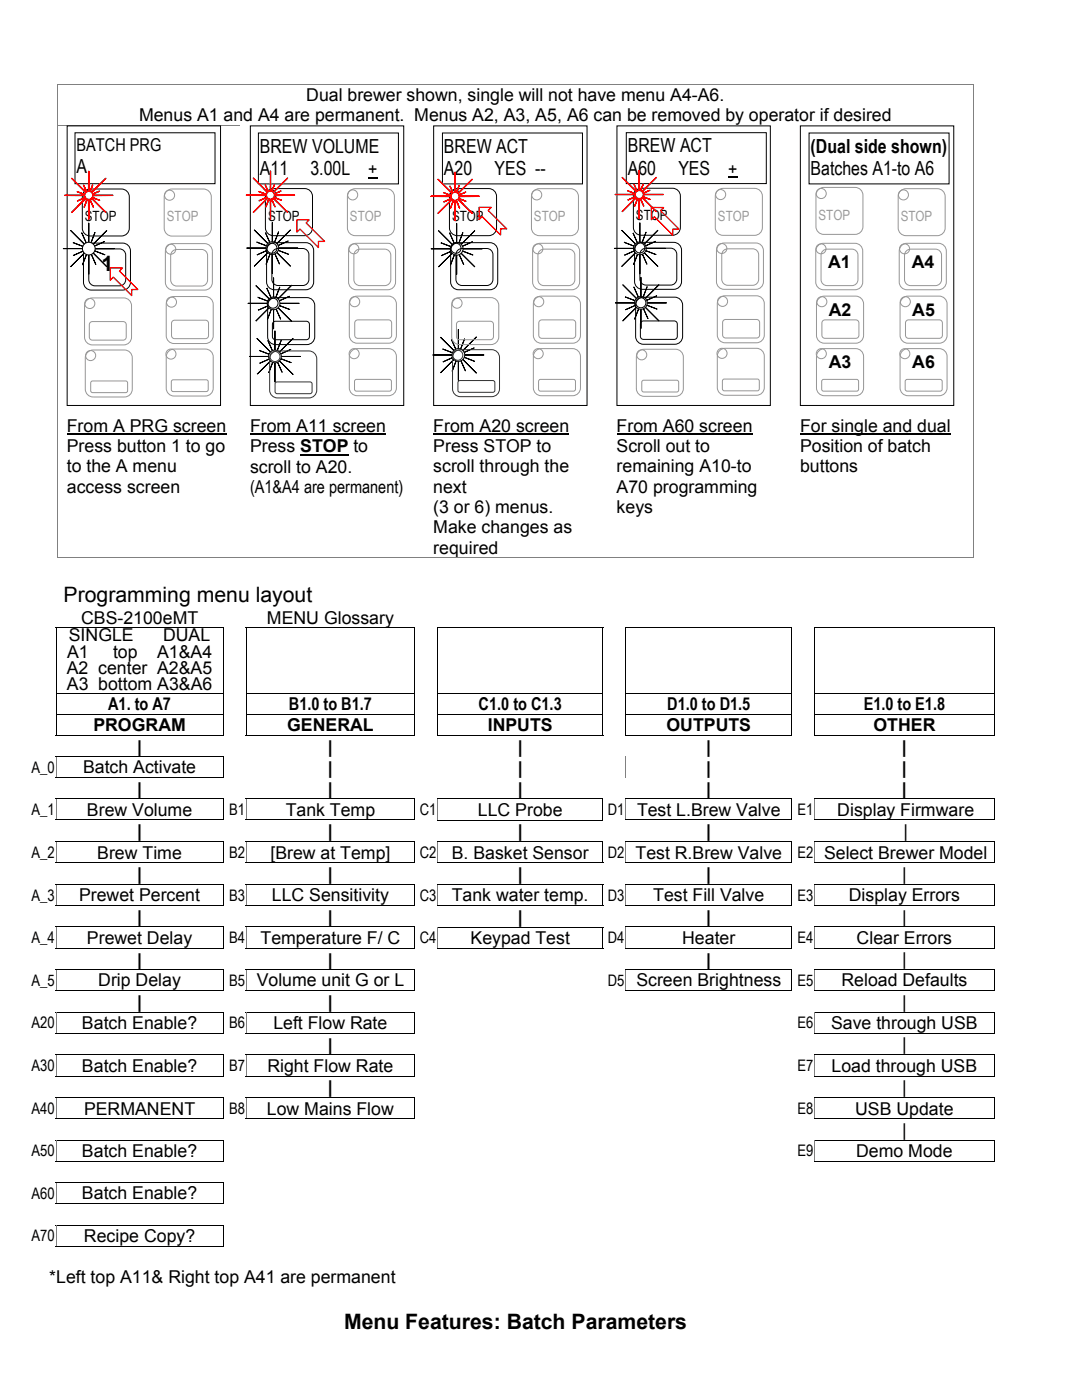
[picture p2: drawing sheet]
<svg xmlns="http://www.w3.org/2000/svg" width="216mm" height="279mm" viewBox="0 0 216 279" stroke-linecap="round" stroke-linejoin="round" font-family="sans-serif">
<path d="M51.3 67.5l3.6 3.6h-5.1h5.1l-3.6 3.6 3.6-3.6v5.1v-5.1l3.6 3.6-3.6-3.6h5h-5l3.6-3.6-3.6 3.6v-5v5zM53.5 68l1.4 3.1-3.2-1.2 3.2 1.2-3.2 1.4 3.2-1.4-1.3 3.3 1.3-3.3 1.4 3.2-1.4-3.2 3.2 1.3-3.2-1.3 3.1-1.4-3.1 1.4 1.2-3.2-1.2 3.2z" fill="none" stroke="#000" stroke-width=".2"/>
<circle cx="54.9" cy="71.1" r="1.27" fill="#fff"/>
<g fill="none" stroke="#000" stroke-width=".2">
<path d="M51 56.9l3.6 3.6h-5.1h5.1l-3.6 3.6 3.6-3.6v5.1v-5.1l3.6 3.6-3.6-3.6h5.1h-5.1l3.6-3.6-3.6 3.6v-5v5zM53.2 57.4l1.4 3.1-3.2-1.2 3.2 1.2-3.1 1.4 3.1-1.4-1.2 3.3 1.2-3.3 1.4 3.2-1.4-3.2 3.2 1.3-3.2-1.3 3.1-1.4-3.1 1.4 1.2-3.2-1.2 3.2z"/>
<circle cx="54.9" cy="71.1" r="1.27"/>
</g>
<circle cx="54.6" cy="60.5" r="1.27" fill="#fff"/>
<g fill="none" stroke="#000" stroke-width=".2">
<path d="M50.8 45.9l3.5 3.6h-5h5l-3.5 3.6 3.5-3.6v5.1v-5.1l3.6 3.6-3.6-3.6h5.1h-5.1l3.6-3.6-3.6 3.6v-5.1v5.1zM52.9 46.4l1.4 3.1-3.2-1.2 3.2 1.2-3.1 1.4 3.1-1.4-1.2 3.2 1.2-3.2 1.5 3.2-1.5-3.2 3.3 1.2-3.3-1.2 3.2-1.4-3.2 1.4 1.3-3.2-1.3 3.2z"/>
<circle cx="54.6" cy="60.5" r="1.27"/>
</g>
<circle cx="54.3" cy="49.5" r="1.27" fill="#fff"/>
<g fill="none" stroke="#000" stroke-width=".2">
<path d="M87.5 46.1l3.6 3.6h-5.1h5.1l-3.6 3.5 3.6-3.5v5v-5l3.6 3.5-3.6-3.5h5.1h-5.1l3.6-3.6-3.6 3.6v-5.1v5.1zM89.7 46.5l1.4 3.2-3.2-1.3 3.2 1.3-3.1 1.4 3.1-1.4-1.2 3.2 1.2-3.2 1.4 3.1-1.4-3.1 3.2 1.2-3.2-1.2 3.2-1.4-3.2 1.4 1.3-3.3-1.3 3.3z"/>
<circle cx="54.3" cy="49.5" r="1.27"/>
</g>
<circle cx="91.1" cy="49.7" r="1.27" fill="#fff"/>
<g fill="none" stroke="#000" stroke-width=".2">
<path d="M87.9 67.3l3.6 3.5h-5.1h5.1l-3.6 3.6 3.6-3.6v5.1v-5.1l3.5 3.6-3.5-3.6h5h-5l3.5-3.5-3.5 3.5v-5v5zM90.1 67.7l1.4 3.1-3.3-1.2 3.3 1.2-3.2 1.5 3.2-1.5-1.3 3.3 1.3-3.3 1.4 3.2-1.4-3.2 3.2 1.3-3.2-1.3 3.1-1.4-3.1 1.4 1.2-3.2-1.2 3.2z"/>
<circle cx="91.1" cy="49.7" r="1.27"/>
</g>
<circle cx="91.5" cy="70.8" r="1.27" fill="#fff"/>
<g fill="none" stroke="#000" stroke-width=".2">
<path d="M124.3 56.9l3.6 3.6h-5.1h5.1l-3.6 3.5 3.6-3.5v5v-5l3.6 3.5-3.6-3.5h5.1h-5.1l3.6-3.6-3.6 3.6v-5.1v5.1zM126.5 57.3l1.4 3.2-3.2-1.3 3.2 1.3-3.2 1.3 3.2-1.3-1.3 3.2 1.3-3.2 1.4 3.1-1.4-3.1 3.2 1.2-3.2-1.2 3.1-1.4-3.1 1.4 1.2-3.3-1.2 3.3z"/>
<circle cx="91.5" cy="70.8" r="1.27"/>
</g>
<circle cx="127.9" cy="60.5" r="1.27" fill="#fff"/>
<g fill="none" stroke="#000" stroke-width=".2">
<path d="M124.1 46l3.6 3.6h-5.1h5.1l-3.6 3.5 3.6-3.5v5.1v-5.1l3.6 3.5-3.6-3.5h5.1h-5.1l3.6-3.6-3.6 3.6v-5.1v5.1zM126.3 46.4l1.4 3.2-3.2-1.3 3.2 1.3-3.2 1.4 3.2-1.4-1.3 3.2 1.3-3.2 1.4 3.1-1.4-3.1 3.2 1.2-3.2-1.2 3.1-1.4-3.1 1.4 1.2-3.2-1.2 3.2z"/>
<circle cx="127.9" cy="60.5" r="1.27"/>
</g>
<circle cx="127.7" cy="49.6" r="1.27" fill="#fff"/>
<circle cx="127.7" cy="49.6" r="1.27" fill="none" stroke="#000" stroke-width=".2"/>
<path d="M11.4 16.8h.1z" fill="#808080"/>
<path d="M11.4 16.8h183" fill="none" stroke="#808080" stroke-width=".2"/>
<path d="M194.3 16.8h.1z" fill="#808080"/>
<path d="M11.4 16.8v8.2M194.3 16.8v8.2M11.4 25h36.5" fill="none" stroke="#808080" stroke-width=".2"/>
<path d="M194.3 25l.1 .1z" fill="#808080"/>
<path d="M11.4 25.1v86.3M194.3 25.1v57.8M11.4 111.4h109.7" fill="none" stroke="#808080" stroke-width=".2"/>
<path d="M13.3 86.7h31.9M49.9 86.7h27.1M86.5 86.7h27.1M123 86.7h27.2M159.6 86.7h30.1" fill="none" stroke="#000" stroke-width=".25"/>
<path d="M59.9 90.9h9.6" fill="none" stroke="#000" stroke-width=".38"/>
<path d="M120.9 111.3l.1 .1z" fill="#808080"/>
<path d="M194.3 82.9v28.5M121 111.4h73.3" fill="none" stroke="#808080" stroke-width=".2"/>
<path d="M194.3 111.3l.1 .1z" fill="#808080"/>
<g fill="none" stroke="#000" stroke-width=".2">
<path d="M11 125.3h33.6M11.1 138.5h33.5M11.2 125.4v13M11.2 138.5v4M44.6 125.4v13M44.6 138.5v4M49 125.3h33.8M49.1 138.5h33.7M49.1 125.4v13M49.1 138.5v4M82.8 125.4v13M82.8 138.5v4"/>
<path d="M87.2 125.3h33.1M87.3 138.5h33M87.3 125.4v13M87.3 138.5v4M120.3 125.4v13M120.3 138.5v4M124.8 125.4v13l33.2 .1M124.8 138.5v4M124.9 125.3h33M158 125.4v13M158 138.5v4M162.4 125.3h36"/>
<path d="M162.5 138.5h35.9M162.6 125.4v13M162.6 138.5v4M198.4 125.4v13M198.4 138.5v4M11 146.8h33.6M11 151h33.6M11.1 142.6h33.5M11.2 142.6v4.1M44.6 142.6v4.1M49 146.8h33.8M49.1 142.6h33.7"/>
<path d="M49.1 142.6v4.1M82.8 142.6v4.1M87.2 146.8h33.1M87.3 142.6h33M87.3 142.6v4.1M120.3 142.6v4.1M124.8 142.6v4.1M124.9 142.6h33.1M124.9 146.8h33M158 142.6v4.1M162.4 146.8h36M162.5 142.6h35.9"/>
<path d="M162.6 142.6v4.1M198.4 142.6v4.1"/>
</g>
<g fill="#000">
<path d="M44.5 125.3l.1 .1zM82.7 125.3l.1 .1zM120.2 125.3l.1 .1zM124.7 125.3l.2 .1zM124.8 138.4l.1 .1zM157.9 125.3l.2 .1zM158 125.3l.1 .1zM158 138.4l.1 .1zM198.4 125.3v.1zM44.5 146.7l.1 .1zM44.5 150.9l.1 .1zM82.7 146.7l.1 .1z"/>
<path d="M120.2 146.7l.1 .1zM124.7 146.7l.2 .1zM124.8 142.5l.1 .1zM157.9 146.7l.2 .1zM158 142.5l.1 .1zM158 146.7l.1 .1zM198.4 146.7v.1z"/>
</g>
<path d="M124.8 150.9l.1 .1z" fill="#808080"/>
<path d="M11.2 151v4.2M124.8 151v4.2" fill="none" stroke="#808080" stroke-width=".2"/>
<path d="M11 155.2h33.6M44.6 151v4.2" fill="none" stroke="#000" stroke-width=".2"/>
<path d="M11 159.4h.1zM44.5 155.2h.1z" fill="#000"/>
<path d="M11.1 159.4l.1 .1z" fill="#808080"/>
<path d="M11.1 159.4h33.4" fill="none" stroke="#000" stroke-width=".2"/>
<path d="M44.5 159.4l.1 .1zM44.5 159.4h.1zM49 159.4h.1z" fill="#000"/>
<path d="M49.1 159.4l.1 .1z" fill="#808080"/>
<path d="M49.1 159.4h33.6M87.2 159.4h33" fill="none" stroke="#000" stroke-width=".2"/>
<path d="M82.7 159.4l.1 .1zM82.7 159.4h.1zM120.2 159.4h.2v.1h-.2zM124.7 159.4h.1z" fill="#000"/>
<path d="M124.8 159.4l.1 .1z" fill="#808080"/>
<path d="M124.8 159.4h.1zM157.9 159.4h.1zM158 159.4l.1 .1zM158 159.4h.1zM162.4 159.4h.1z" fill="#000"/>
<path d="M124.9 159.4h33" fill="none" stroke="#000" stroke-width=".2"/>
<path d="M162.5 159.4l.1 .1z" fill="#808080"/>
<path d="M44.6 159.5v4.1M82.8 159.5v4.1M120.3 159.5v4.1M158 159.5v4.1M162.5 159.4h35.9M198.4 159.5v4.1M11 163.6h33.6M49 163.6h33.8M87.3 163.7h33M124.9 163.6h33M162.4 163.6h36" fill="none" stroke="#000" stroke-width=".2"/>
<path d="M198.4 159.4v.1zM11 167.9l.1 .1zM44.5 163.6l.1 .1zM82.7 163.6l.1 .1zM120.2 163.6h.2v.2h-.2zM124.7 163.6l.2 .1zM157.9 163.6l.2 .1zM158 163.6l.1 .1zM198.4 163.6v.1z" fill="#000"/>
<path d="M11.2 159.5v4.1M49.1 159.5v4.1M87.3 159.5v4.1M124.8 159.5v4.1M162.6 159.5v4.1" fill="none" stroke="#808080" stroke-width=".2"/>
<path d="M11.1 168l.1 .1z" fill="#808080"/>
<path d="M11.1 167.9h33.4" fill="none" stroke="#000" stroke-width=".2"/>
<path d="M44.5 167.9l.1 .2zM44.5 167.9l.1 .1zM49 167.9l.1 .1z" fill="#000"/>
<path d="M49.1 168l.1 .1z" fill="#808080"/>
<path d="M49.1 167.9h33.6M87.2 168h33" fill="none" stroke="#000" stroke-width=".2"/>
<path d="M82.7 167.9l.1 .2zM82.7 167.9l.1 .1zM120.2 167.9h.2v.2h-.2zM124.7 167.9l.1 .1z" fill="#000"/>
<path d="M124.8 168l.1 .1z" fill="#808080"/>
<path d="M124.8 167.9l.1 .1zM157.9 167.9l.1 .1zM158 167.9l.1 .2zM158 167.9l.1 .1zM162.4 167.9l.1 .1z" fill="#000"/>
<path d="M124.9 167.9h33" fill="none" stroke="#000" stroke-width=".2"/>
<path d="M162.5 168l.1 .1z" fill="#808080"/>
<path d="M11 172.2h33.6M44.6 168.1v4M49 172.2h33.8M82.8 168.1v4M87.2 172.2h33.1M120.3 168.1v4M124.9 172.2h33M158 168.1v4M162.4 172.2h36M162.5 167.9h35.9M198.4 168.1v4" fill="none" stroke="#000" stroke-width=".2"/>
<path d="M11 176.4l.1 .1zM44.5 172.1l.1 .1zM82.7 172.1l.1 .1zM120.2 172.1h.2v.2h-.2zM124.7 172.1l.2 .1zM157.9 172.1l.2 .1zM158 172.1l.1 .1zM198.4 167.9v.2zM198.4 167.9v.1zM198.4 172.1v.1z" fill="#000"/>
<path d="M11.2 168.1v4M49.1 168.1v4M87.3 168.1v4M124.8 168.1v4M162.6 168.1v4" fill="none" stroke="#808080" stroke-width=".2"/>
<path d="M11.1 176.5l.1 .1z" fill="#808080"/>
<path d="M11.1 176.5h33.4" fill="none" stroke="#000" stroke-width=".2"/>
<path d="M44.5 176.4l.1 .2zM44.5 176.4l.1 .1zM49 176.4l.1 .1z" fill="#000"/>
<path d="M49.1 176.5l.1 .1z" fill="#808080"/>
<path d="M49.1 176.5h33.6M87.2 176.5h33.1" fill="none" stroke="#000" stroke-width=".2"/>
<path d="M82.7 176.4l.1 .2zM82.7 176.4l.1 .1zM120.2 176.4h.2v.2h-.2zM124.7 176.4l.1 .1z" fill="#000"/>
<path d="M124.8 176.5l.1 .1z" fill="#808080"/>
<path d="M124.8 176.4l.1 .1zM157.9 176.4l.1 .1zM158 176.4l.1 .2zM158 176.4l.1 .1zM162.4 176.4l.1 .1z" fill="#000"/>
<path d="M124.9 176.5h33" fill="none" stroke="#000" stroke-width=".2"/>
<path d="M162.5 176.5l.1 .1z" fill="#808080"/>
<path d="M44.6 176.6v4.1M82.8 176.6v4.1M120.3 176.6v4.1M158 176.6v4.1M162.5 176.5h35.9M198.4 176.6v4.1M11 180.7h33.6M49 180.7h33.8M87.2 180.7h33.1M124.9 180.7h33M162.4 180.7h36" fill="none" stroke="#000" stroke-width=".2"/>
<path d="M198.4 176.4v.2zM198.4 176.4v.1zM11 185h.1zM44.5 180.7h.1zM82.7 180.7h.1zM120.2 180.7h.2v.1h-.2zM124.7 180.7h.2zM157.9 180.7h.2zM158 180.7h.1z" fill="#000"/>
<path d="M11.2 176.6v4.1M49.1 176.6v4.1M87.3 176.6v4.1M124.8 176.6v4.1M162.6 176.6v4.1" fill="none" stroke="#808080" stroke-width=".2"/>
<path d="M11.1 185l.1 .1z" fill="#808080"/>
<path d="M11.1 185h33.4" fill="none" stroke="#000" stroke-width=".2"/>
<path d="M44.5 185l.1 .1zM44.5 185h.1zM49 185h.1z" fill="#000"/>
<path d="M49.1 185l.1 .1z" fill="#808080"/>
<path d="M49.1 185h33.6M87.2 185h33.1" fill="none" stroke="#000" stroke-width=".2"/>
<path d="M82.7 185l.1 .1zM82.7 185h.1zM120.2 185h.2v.1h-.2zM124.7 185h.1z" fill="#000"/>
<path d="M124.8 185l.1 .1z" fill="#808080"/>
<path d="M124.8 185h.1zM157.9 185h.1zM158 185l.1 .1zM158 185h.1zM162.4 185h.1z" fill="#000"/>
<path d="M124.9 185h33" fill="none" stroke="#000" stroke-width=".2"/>
<path d="M162.5 185l.1 .1z" fill="#808080"/>
<g fill="none" stroke="#000" stroke-width=".2">
<path d="M11 189.2h33.6M11 193.5h33.6M11 197.7h33.6M44.6 185.1v4.1M44.6 193.6v4M49 189.2h33.8M49 193.5h33.8M49 197.7h33.8M82.8 185.1v4.1M82.8 193.6v4M87.2 189.3h33.1M120.3 185.1v4.1"/>
<path d="M124.9 189.2h33M124.9 193.5h33M125 197.7h32.9M158 185.1v4.1M158 193.6v4M162.4 189.2h36M162.4 193.5h36M162.4 197.7h36M162.5 185h35.9M198.4 185.1v4.1M198.4 193.6v4"/>
</g>
<g fill="#000">
<path d="M44.5 189.2l.1 .1zM44.5 193.5l.1 .1zM44.5 197.6l.1 .1zM82.7 189.2l.1 .1zM82.7 193.5l.1 .1zM82.7 197.6l.1 .1zM120.2 189.2h.2v.2h-.2zM124.7 189.2l.2 .1zM124.7 193.5l.2 .1zM124.7 197.6h.3v.2h-.3zM157.9 189.2l.2 .1zM157.9 193.5l.2 .1z"/>
<path d="M157.9 197.6h.2v.2h-.2zM158 189.2l.1 .1zM158 193.5l.1 .1zM158 197.6l.1 .2zM198.4 185v.1zM198.4 189.2v.1zM198.4 193.5v.1zM198.4 197.6v.1zM11 201.9l.1 .1z"/>
</g>
<path d="M11.2 185.1v4.1M11.2 193.6v4M49.1 185.1v4.1M49.1 193.6v4M87.3 185.1v4.1M124.8 185.1v4.1M124.8 193.6v4M162.6 185.1v4.1M162.6 193.6v4" fill="none" stroke="#808080" stroke-width=".2"/>
<path d="M11.1 202l.1 .1z" fill="#808080"/>
<path d="M11.1 202h33.4" fill="none" stroke="#000" stroke-width=".2"/>
<path d="M44.5 201.9l.1 .2zM44.5 201.9l.1 .1zM49 201.9l.1 .1z" fill="#000"/>
<path d="M49.1 202l.1 .1z" fill="#808080"/>
<g fill="none" stroke="#000" stroke-width=".2">
<path d="M159.7 25.1h30.6v55.8h-30.6zM161.4 26.5h28v10.2h-28zM11 206.2h33.6M11 210.5h33.6M11 214.8h33.6M11 219.1h33.6M44.6 202.1v4.1M44.6 210.6v4.1M44.6 219.2v4M49 206.2h33.8M49 210.5h33.8M49 214.8h33.8"/>
<path d="M49 219.1h33.8M49.1 202h33.6M82.8 210.6v4.1M82.8 219.2v4M82.8 202.1v4.1M162.4 202h36M162.4 206.2h36M162.4 210.5h36M162.4 214.8h36M162.4 219.1h36M198.4 202.1v4.1M198.4 210.6v4.1"/>
<path d="M198.4 219.2v4M11 223.3h33.6M11 227.5h33.6M11 231.8h33.6M11 236h33.6M44.6 227.6v4.1M44.6 236.1v4.1M49 223.3h33.8M162.4 223.3h36M162.4 227.5h36M162.4 231.8h36M198.4 227.6v4.1"/>
<path d="M11 240.2h33.6M11 244.5h33.6M11 248.7h33.6M44.6 244.6v4"/>
</g>
<g fill="#000">
<path d="M44.5 210.5h.1v.1h-.1zM44.5 214.7h.1v.2h-.1zM44.5 219h.1v.2h-.1zM44.5 206.2h.1zM82.7 210.5h.1v.1h-.1zM82.7 214.7h.1v.2h-.1zM82.7 219h.1v.2h-.1zM82.7 201.9l.1 .2zM82.7 201.9l.1 .1zM82.7 206.2h.1zM198.3 201.9h.2v.2h-.2zM198.3 206.2h.2v.1h-.2z"/>
<path d="M198.3 210.5h.2v.1h-.2zM198.3 214.7h.2v.2h-.2zM198.3 219h.2v.2h-.2zM44.5 223.2h.1v.2h-.1zM44.5 227.5h.1v.1h-.1zM44.5 231.7h.1v.2h-.1zM44.5 235.9h.1v.2h-.1zM82.7 223.2h.1v.2h-.1zM198.3 223.2h.2v.2h-.2zM198.3 227.5h.2v.1h-.2zM198.3 231.7h.2v.2h-.2zM44.5 240.2h.1v.1h-.1z"/>
<path d="M44.5 244.4h.1v.2h-.1zM44.5 248.6h.1v.2h-.1z"/>
</g>
<g fill="none" stroke="#808080" stroke-width=".2">
<path d="M11.2 202.1v4.1M11.2 210.6v4.1M11.2 219.2v4M49.1 202.1v4.1M49.1 210.6v4.1M49.1 219.2v4M162.6 202.1v4.1M162.6 210.6v4.1M162.6 219.2v4M11.2 227.6v4.1M11.2 236.1v4.1M162.6 227.6v4.1"/>
<path d="M11.2 244.6v4"/>
</g>
<g fill="none" stroke="#969696" stroke-width=".2">
<path d="M179.5 38.3l.8-.6h.5h6.2a1.56 1.56 0 0 1 1.6 1.5v6.3a1.56 1.56 0 0 1-1.6 1.5h-6.2a1.56 1.56 0 0 1-1.6-1.5v-6.3zM179.7 49.2l.8-.6h.5h6.3a1.55 1.55 0 0 1 1.5 1.5v6.2a1.55 1.55 0 0 1-1.5 1.5h-6.3a1.55 1.55 0 0 1-1.6-1.5v-6.2zM180.2 59.4l1-.3h6.2a1.58 1.58 0 0 1 1.6 1.6v6.2a1.56 1.56 0 0 1-1.6 1.6h-6.2a1.56 1.56 0 0 1-1.6-1.6v-6.2l.1-.5zM180.7 50.2l.6-.4 .4-.1h4.9a1.23 1.23 0 0 1 1.3 1.2v4.9a1.21 1.21 0 0 1-1.3 1.2h-4.9a1.21 1.21 0 0 1-1.2-1.2v-4.9zM180.2 69.9l1-.3h6.2a1.58 1.58 0 0 1 1.6 1.5v6.3a1.56 1.56 0 0 1-1.6 1.6h-6.2a1.56 1.56 0 0 1-1.6-1.6v-6.3l.1-.4zM180.8 75.8l6.8-.1 .3 .2 .1 .2v1.6l-.1 .2-.3 .2-6.8-.1-.2-.3v-1.6zM180.9 64l.4-.2h6.1a.61 .61 0 0 1 .6 .7v2.4a.61 .61 0 0 1-.6 .6h-6.1a.61 .61 0 0 1-.6-.6v-2.4z"/>
<circle cx="180.3" cy="38.9" r="1.01"/>
<circle cx="180.5" cy="49.7" r="1"/>
<circle cx="180.5" cy="70.6" r="1.01"/>
<circle cx="180.6" cy="60.2" r="1.01"/>
</g>
<path d="M164.1 46l.1 3.2 2.4 .2-2.4 .2-.1 3.2-.2-3.2-2.4-.2 2.4-.2z" fill-rule="evenodd" fill="#fff"/>
<path d="M164.1 46l.1 3.2 2.4 .2-2.4 .2-.1 3.2-.2-3.2-2.4-.2 2.4-.2z" fill="none" stroke="#fff" stroke-width=".2"/>
<circle cx="164.1" cy="49.4" r=".82" fill="#fff"/>
<circle cx="164.1" cy="49.4" r=".82" fill="none" stroke="#fff" stroke-width=".2"/>
<path d="M162.5 48.7l1.4 .6-.4-1.5 .5 1.4 .8-1.3-.6 1.4 1.4-.5-1.4 .6 1.4 .7-1.5-.6 .5 1.5-.6-1.4-.7 1.3 .6-1.4-1.4 .5 1.4-.6z" fill-rule="evenodd" fill="#fff"/>
<path d="M162.5 48.7l1.4 .6-.4-1.5 .5 1.4 .8-1.3-.6 1.4 1.4-.5-1.4 .6 1.4 .7-1.5-.6 .5 1.5-.6-1.4-.7 1.3 .6-1.4-1.4 .5 1.4-.6z" fill="none" stroke="#fff" stroke-width=".2"/>
<g fill="none" stroke="#969696" stroke-width=".2">
<path d="M33.4 38l.9-.3h6.3a1.58 1.58 0 0 1 1.6 1.6v6.3a1.56 1.56 0 0 1-1.6 1.5h-6.3a1.56 1.56 0 0 1-1.5-1.5v-6.3v-.5zM69.6 38.3l.8-.6h.5h6.2a1.56 1.56 0 0 1 1.6 1.5v6.3a1.56 1.56 0 0 1-1.6 1.5h-6.2a1.56 1.56 0 0 1-1.6-1.5v-6.3zM106.3 38.3l.8-.6h.5h6.3a1.56 1.56 0 0 1 1.5 1.5v6.3a1.56 1.56 0 0 1-1.5 1.5h-6.3a1.56 1.56 0 0 1-1.6-1.5v-6.3zM143 38.2l.8-.5 .5-.1h6.3a1.56 1.56 0 0 1 1.5 1.6v6.2a1.56 1.56 0 0 1-1.5 1.6h-6.3a1.56 1.56 0 0 1-1.6-1.6v-6.2zM163.1 38l.8-.5 .5-.1h6.2a1.56 1.56 0 0 1 1.6 1.6v6.2a1.56 1.56 0 0 1-1.6 1.6h-6.2a1.56 1.56 0 0 1-1.6-1.6v-6.2zM17.5 59.8l.9-.3h6.3a1.56 1.56 0 0 1 1.5 1.5v6.3a1.56 1.56 0 0 1-1.5 1.5h-6.3a1.56 1.56 0 0 1-1.5-1.5v-6.3v-.5zM33.3 49.3l.8-.6 .4-.1h6.4a1.53 1.53 0 0 1 1.5 1.6v6.1a1.54 1.54 0 0 1-1.5 1.6h-6.4a1.55 1.55 0 0 1-1.5-1.6v-6.1zM33.5 59.8l.7-.5 .5-.1h6.3a1.56 1.56 0 0 1 1.5 1.5v6.3a1.56 1.56 0 0 1-1.5 1.6h-6.3a1.56 1.56 0 0 1-1.5-1.6v-6.3zM34.6 50l.7-.2h4.9a1.21 1.21 0 0 1 1.2 1.2v4.9a1.21 1.21 0 0 1-1.2 1.2h-4.9a1.22 1.22 0 0 1-1.2-1.2v-4.9v-.4zM70.2 48.9l.9-.3h6.3a1.55 1.55 0 0 1 1.5 1.5v6.2a1.55 1.55 0 0 1-1.5 1.5h-6.3a1.54 1.54 0 0 1-1.5-1.5v-6.2v-.5zM70.3 59.4l1-.3h6.2a1.58 1.58 0 0 1 1.6 1.6v6.2a1.56 1.56 0 0 1-1.6 1.6h-6.2a1.56 1.56 0 0 1-1.6-1.6v-6.2l.1-.5zM71.1 50l.7-.3h5a1.22 1.22 0 0 1 1.2 1.2v4.9a1.21 1.21 0 0 1-1.2 1.2h-5a1.19 1.19 0 0 1-1.2-1.2v-4.9l.1-.4z"/>
<path d="M90.8 59.7l.9-.3h6.3a1.56 1.56 0 0 1 1.5 1.6v6.2a1.56 1.56 0 0 1-1.5 1.6h-6.3a1.56 1.56 0 0 1-1.6-1.6v-6.2l.1-.5zM106.9 48.9l.9-.3h6.3a1.55 1.55 0 0 1 1.6 1.5v6.2a1.55 1.55 0 0 1-1.6 1.5h-6.3a1.54 1.54 0 0 1-1.5-1.5v-6.2l.1-.5zM107.1 59.4l.9-.3h6.3a1.58 1.58 0 0 1 1.5 1.6v6.2a1.56 1.56 0 0 1-1.5 1.6h-6.3a1.56 1.56 0 0 1-1.6-1.6v-6.2l.1-.5zM107.8 50l.7-.3h5a1.22 1.22 0 0 1 1.2 1.2v4.9a1.21 1.21 0 0 1-1.2 1.2h-5a1.19 1.19 0 0 1-1.2-1.2v-4.9l.1-.4zM143.3 49.1l.7-.5 .5-.1h6.3a1.52 1.52 0 0 1 1.5 1.5v6.2a1.52 1.52 0 0 1-1.5 1.5h-6.3a1.54 1.54 0 0 1-1.5-1.5v-6.2zM143.4 59.7l.8-.6 .5-.1h6.2a1.56 1.56 0 0 1 1.6 1.6v6.3a1.56 1.56 0 0 1-1.6 1.5h-6.2a1.56 1.56 0 0 1-1.6-1.5v-6.3zM144.3 50.1l.5-.4h.4h5a1.19 1.19 0 0 1 1.2 1.2v4.8a1.21 1.21 0 0 1-1.2 1.2h-5a1.22 1.22 0 0 1-1.2-1.2v-4.8zM163.1 49.2l.7-.6h.5h6.3a1.54 1.54 0 0 1 1.5 1.5v6.2a1.54 1.54 0 0 1-1.5 1.5h-6.3a1.55 1.55 0 0 1-1.5-1.5v-6.2zM163.2 59.7l.8-.5 .5-.1h6.3a1.58 1.58 0 0 1 1.5 1.6v6.2a1.56 1.56 0 0 1-1.5 1.6h-6.3a1.58 1.58 0 0 1-1.6-1.6v-6.2zM164.1 50.2l.6-.4 .3-.1h5a1.21 1.21 0 0 1 1.2 1.2v4.9a1.19 1.19 0 0 1-1.2 1.2h-5a1.21 1.21 0 0 1-1.2-1.2v-4.9zM17.3 70.5l.8-.6 .5-.1h6.2a1.56 1.56 0 0 1 1.6 1.6v6.3a1.56 1.56 0 0 1-1.6 1.5h-6.2a1.56 1.56 0 0 1-1.6-1.5v-6.3zM18 64.4l.4-.2h6.2a.61 .61 0 0 1 .6 .6v2.5a.61 .61 0 0 1-.6 .6h-6.2a.61 .61 0 0 1-.6-.6v-2.5z"/>
<path d="M18.1 76.2l.4-.2h6.6l.3 .2 .1 .2v1.6l-.1 .2-.3 .2h-6.6l-.4-.2v-.2zM33.5 70.3l.7-.6h.5h6.3a1.56 1.56 0 0 1 1.5 1.5v6.3a1.56 1.56 0 0 1-1.5 1.5h-6.3a1.56 1.56 0 0 1-1.5-1.5v-6.3zM34.4 75.8h7l.2 .4-.1 1.7-.3 .2h-6.6h-.2l-.2-.4v-1.5zM34.4 64.1l.4-.2h6.2a.61 .61 0 0 1 .6 .6v2.5a.61 .61 0 0 1-.6 .6h-6.2a.61 .61 0 0 1-.6-.6v-2.5zM70.3 69.9l1-.3h6.2a1.58 1.58 0 0 1 1.6 1.5v6.3a1.56 1.56 0 0 1-1.6 1.6h-6.2a1.56 1.56 0 0 1-1.6-1.6v-6.3l.1-.4zM70.9 75.8h7l.2 .3v1.8l-.4 .2-6.8-.1-.2-.3v-1.6zM71 64l.4-.2h6.1a.61 .61 0 0 1 .6 .7v2.4a.61 .61 0 0 1-.6 .6h-6.1a.61 .61 0 0 1-.6-.6v-2.4zM91.3 64.3l.4-.2h6.2a.61 .61 0 0 1 .6 .6v2.5a.61 .61 0 0 1-.6 .6h-6.2a.61 .61 0 0 1-.6-.6v-2.5zM107.1 69.9l.9-.3h6.3a1.58 1.58 0 0 1 1.5 1.5v6.3a1.56 1.56 0 0 1-1.5 1.6h-6.3a1.56 1.56 0 0 1-1.6-1.6v-6.3l.1-.4zM107.7 75.8h6.9l.2 .3v1.8l-.4 .2-6.7-.1-.2-.3v-1.6zM107.7 64l.4-.2h6.2a.61 .61 0 0 1 .6 .7v2.4a.61 .61 0 0 1-.6 .6h-6.2a.61 .61 0 0 1-.6-.6v-2.4zM127.3 70.3l.7-.5 .5-.1h6.3a1.56 1.56 0 0 1 1.6 1.6v6.2a1.56 1.56 0 0 1-1.6 1.6h-6.3a1.56 1.56 0 0 1-1.5-1.6v-6.2z"/>
<path d="M128.2 75.9h7l.2 .4v1.7l-.4 .2h-6.8l-.1-.4v-1.5zM143.8 69.8l.9-.3h6.2a1.56 1.56 0 0 1 1.6 1.6v6.2a1.56 1.56 0 0 1-1.6 1.6h-6.2a1.56 1.56 0 0 1-1.6-1.6v-6.2l.1-.5zM144.3 75.7h7l.2 .4v1.7l-.4 .2-6.8-.1-.2-.3v-1.5zM144.4 63.9l.4-.1h6.2a.61 .61 0 0 1 .6 .6v2.4a.61 .61 0 0 1-.6 .7h-6.2a.61 .61 0 0 1-.6-.7v-2.4zM163.6 69.9l.9-.3h6.3a1.58 1.58 0 0 1 1.5 1.5v6.3a1.56 1.56 0 0 1-1.5 1.6h-6.3a1.58 1.58 0 0 1-1.6-1.6v-6.3l.1-.4zM164.1 75.8l6.8-.1 .2 .1 .2 .3v1.8l-.4 .2-6.8-.1-.1-.3v-1.6zM164.2 64l.4-.2h6.2a.61 .61 0 0 1 .6 .7v2.4a.61 .61 0 0 1-.6 .6h-6.2a.61 .61 0 0 1-.6-.6v-2.4z"/>
<circle cx="33.8" cy="39" r="1.01"/>
<circle cx="70.4" cy="38.9" r="1.01"/>
<circle cx="107.1" cy="38.9" r="1.01"/>
<circle cx="143.8" cy="38.8" r="1"/>
<circle cx="163.9" cy="38.6" r="1.01"/>
<circle cx="34.1" cy="49.7" r="1.01"/>
<circle cx="70.6" cy="49.7" r="1"/>
<circle cx="107.3" cy="49.7" r="1"/>
<circle cx="144" cy="49.6" r="1"/>
<circle cx="163.8" cy="49.7" r="1"/>
<circle cx="17.9" cy="60.6" r="1.01"/>
<circle cx="18.1" cy="71" r="1"/>
<circle cx="34.1" cy="70.7" r="1.01"/>
<circle cx="34.2" cy="60.3" r="1.01"/>
<circle cx="70.7" cy="70.6" r="1.01"/>
<circle cx="70.8" cy="60.2" r="1.01"/>
<circle cx="91.2" cy="60.5" r="1.01"/>
<circle cx="107.4" cy="70.6" r="1.01"/>
<circle cx="107.5" cy="60.2" r="1.01"/>
<circle cx="128" cy="70.8" r="1.01"/>
<circle cx="144.1" cy="70.5" r="1.01"/>
<circle cx="144.2" cy="60.1" r="1.01"/>
<circle cx="163.9" cy="70.6" r="1.01"/>
<circle cx="164" cy="60.2" r="1.01"/>
</g>
<g fill="none" stroke="#000" stroke-width=".2">
<path d="M13.4 25.1h30.6v55.8h-30.6zM15 26.5h27.9v10.2h-27.9zM17.1 38l.9-.3h6.2a1.56 1.56 0 0 1 1.6 1.6v6.2a1.56 1.56 0 0 1-1.6 1.6h-6.2a1.56 1.56 0 0 1-1.6-1.6v-6.2l.1-.5zM50 25.1h30.6v55.8h-30.6zM51.6 26.5h27.9v10.2h-27.9zM53.3 38.3l.7-.6 .5-.1h6.3a1.56 1.56 0 0 1 1.6 1.6v6.3a1.56 1.56 0 0 1-1.6 1.5h-6.3a1.58 1.58 0 0 1-1.5-1.5v-6.3zM86.5 25.1h30.6v55.8h-30.6zM88.3 26.5h27.9v10.2h-27.9zM90 38.3l.8-.6 .4-.1h6.3a1.56 1.56 0 0 1 1.6 1.6v6.3a1.56 1.56 0 0 1-1.6 1.5h-6.3a1.58 1.58 0 0 1-1.5-1.5v-6.3zM123.1 25.1h30.6v55.8h-30.6zM125 26.5h27.9v10.1h-27.9zM127 37.9l1-.3h6.2a1.56 1.56 0 0 1 1.6 1.5v6.3a1.56 1.56 0 0 1-1.6 1.5h-6.2a1.56 1.56 0 0 1-1.6-1.5v-6.3l.1-.5z"/>
<path d="M14.1 46l3.6 3.6h-5.1h5.1l-3.6 3.6 3.6-3.6v5.1v-5.1l3.6 3.6-3.6-3.6h5.1h-5.1l3.6-3.6-3.6 3.6v-5.1v5.1zM16.3 46.5l1.4 3.1-3.2-1.2 3.2 1.2-3.1 1.4 3.1-1.4-1.2 3.2 1.2-3.2 1.4 3.2-1.4-3.2 3.2 1.2-3.2-1.2 3.1-1.4-3.1 1.4 1.2-3.2-1.2 3.2zM17 49.2l.7-.6 .5-.1h6.3a1.56 1.56 0 0 1 1.5 1.6v6.2a1.56 1.56 0 0 1-1.5 1.6h-6.3a1.56 1.56 0 0 1-1.5-1.6v-6.2zM18 50.2l.6-.5h.3h5a1.23 1.23 0 0 1 1.2 1.2v4.9a1.23 1.23 0 0 1-1.2 1.2h-5a1.23 1.23 0 0 1-1.2-1.2v-4.9zM53.5 49.1l.8-.6 .5-.1h6.2a1.56 1.56 0 0 1 1.6 1.6v6.3a1.56 1.56 0 0 1-1.6 1.5h-6.2a1.56 1.56 0 0 1-1.6-1.5v-6.3zM54 59.7l1-.3h6.2a1.56 1.56 0 0 1 1.6 1.6v6.2a1.56 1.56 0 0 1-1.6 1.6h-6.2a1.56 1.56 0 0 1-1.6-1.6v-6.2l.1-.5zM54.5 50.1l.6-.4 .4-.1h4.9a1.23 1.23 0 0 1 1.2 1.2v5a1.23 1.23 0 0 1-1.2 1.2h-4.9a1.23 1.23 0 0 1-1.2-1.2v-5zM90.2 49.1l.8-.6 .5-.1h6.2a1.56 1.56 0 0 1 1.6 1.6v6.3a1.56 1.56 0 0 1-1.6 1.5h-6.2a1.56 1.56 0 0 1-1.6-1.5v-6.3zM91.5 49.8l.7-.2h4.9a1.23 1.23 0 0 1 1.3 1.2v5a1.23 1.23 0 0 1-1.3 1.2h-4.9a1.23 1.23 0 0 1-1.2-1.2v-5v-.4zM127.3 48.7l.9-.3h6.2a1.56 1.56 0 0 1 1.6 1.5v6.3a1.56 1.56 0 0 1-1.6 1.5h-6.2a1.56 1.56 0 0 1-1.6-1.5v-6.3l.1-.5zM127.5 59.6l.9-.3h6.2a1.58 1.58 0 0 1 1.6 1.6v6.2a1.56 1.56 0 0 1-1.6 1.6h-6.2a1.56 1.56 0 0 1-1.6-1.6v-6.2l.1-.5zM127.9 50l.6-.4 .4-.1h4.9a1.23 1.23 0 0 1 1.2 1.3v4.9a1.23 1.23 0 0 1-1.2 1.2h-4.9a1.23 1.23 0 0 1-1.2-1.2v-4.9z"/>
<path d="M54.5 64.3l.5-.2h6.1a.61 .61 0 0 1 .6 .6v2.5a.61 .61 0 0 1-.6 .6h-6.1a.61 .61 0 0 1-.6-.6v-2.5zM128 64.2l.4-.1h6.1a.61 .61 0 0 1 .6 .6v2.4a.61 .61 0 0 1-.6 .6h-6.1a.61 .61 0 0 1-.6-.6v-2.4z"/>
<circle cx="17.6" cy="39" r="1.01"/>
<circle cx="54.1" cy="38.9" r="1.01"/>
<circle cx="90.8" cy="38.9" r="1.01"/>
<circle cx="127.5" cy="38.8" r="1.01"/>
<circle cx="17.7" cy="49.6" r="1"/>
<circle cx="54.3" cy="49.5" r="1.01"/>
<circle cx="91" cy="49.5" r="1.01"/>
<circle cx="127.7" cy="49.5" r="1.01"/>
<circle cx="54.5" cy="60.5" r="1.01"/>
<circle cx="127.9" cy="60.4" r="1.01"/>
</g>
<path d="M73.4 35.3h1.9v.3h-1.9zM145.2 35.3h1.9v.3h-1.9z" fill="#000"/>
<g fill="none" stroke="#333" stroke-width=".2">
<path d="M54.1 70.7l.8-.6 .5-.1h6.2a1.56 1.56 0 0 1 1.6 1.6v6.3a1.56 1.56 0 0 1-1.6 1.5h-6.2a1.57 1.57 0 0 1-1.6-1.5v-6.3zM54.9 76.4l.4-.2h6.6l.3 .2 .1 .2v1.6l-.1 .2-.3 .2h-6.6l-.2-.1-.2-.3zM90.9 70.1l1-.3h6.2a1.56 1.56 0 0 1 1.6 1.6v6.2a1.56 1.56 0 0 1-1.6 1.6h-6.2a1.56 1.56 0 0 1-1.6-1.6v-6.2l.1-.5zM91.6 76h6.9l.2 .3v1.8l-.4 .2-6.7-.1-.2-.3v-1.6z"/>
<circle cx="54.9" cy="71.2" r="1.01"/>
<circle cx="91.3" cy="70.9" r="1"/>
</g>
<circle cx="17.7" cy="49.6" r="1.27" fill="#fff"/>
<circle cx="17.7" cy="49.6" r="1.27" fill="none" stroke="#000" stroke-width=".2"/>
<path d="M50.5 35.5l3.4 3.3 .1-4.7v4.7l3.4-3.3-3.3 3.4h4.7l-4.7 .1 3.3 3.4-3.4-3.3v4.7l-.1-4.7-3.4 3.3 3.3-3.4-4.7-.1h4.7zM52.9 36.9l1 2.1 .9-2.2-.8 2.2 2.1-.9-2.1 1 2.2 .9-2.2-.9 .9 2.2-1-2.1-.9 2.1 .8-2.1-2.1 .9 2.1-1-2.2-.9 2.2 .8zM22 53.5h2.4l-.6 .6 3.7 3.7h-1.2v1.2l-3.7-3.7-.6 .6zM59.2 43.9h2.5l-.6 .6 3.7 3.7h-1.3v1.2l-3.6-3.7-.7 .6zM95.6 41.4h2.4l-.6 .6 3.7 3.7h-1.2v1.2l-3.7-3.7-.6 .6zM130 41.4h2.4l-.6 .6 3.7 3.7h-1.2v1.2l-3.7-3.7-.6 .7z" fill="none" stroke="#f00" stroke-width=".26"/>
<circle cx="54" cy="38.9" r=".8" fill="#fff"/>
<g fill="none" stroke="#f00" stroke-width=".26">
<path d="M14.3 35.6l3.4 3.2v-4.6l.1 4.6 3.3-3.2-3.2 3.3 4.6 .1-4.6 .1 3.2 3.3-3.3-3.2-.1 4.6v-4.6l-3.4 3.2 3.2-3.3-4.6-.1 4.6-.1zM16.7 36.9l1 2.1 .8-2.1-.8 2.2 2.2-1-2.2 1 2.2 .9-2.2-.8 .9 2.1-.9-2.1-.9 2.2 .8-2.2-2.1 .9 2.1-1-2.2-.9 2.2 .9z"/>
<circle cx="54" cy="38.9" r=".8"/>
</g>
<circle cx="17.7" cy="39" r=".8" fill="#fff"/>
<g fill="none" stroke="#f00" stroke-width=".26">
<path d="M87.4 35.8l3.3 3.2 .1-4.6 .1 4.6 3.3-3.2-3.2 3.3 4.6 .1h-4.6l3.2 3.4-3.3-3.3-.1 4.7-.1-4.7-3.3 3.3 3.3-3.4h-4.7l4.7-.1zM89.8 37.1l.9 2.1 .9-2.1-.8 2.1 2.1-.9-2.1 1 2.2 .9-2.2-.8 .9 2.1-1-2.1-.8 2.2 .8-2.2-2.2 .9 2.2-1-2.2-.9 2.2 .9z"/>
<circle cx="17.7" cy="39" r=".8"/>
</g>
<circle cx="90.8" cy="39.2" r=".8" fill="#fff"/>
<g fill="none" stroke="#f00" stroke-width=".26">
<path d="M124.1 35.4l3.4 3.3 .1-4.7v4.7l3.4-3.3-3.3 3.4h4.7l-4.7 .1 3.3 3.3-3.4-3.2v4.6l-.1-4.6-3.4 3.2 3.3-3.3-4.7-.1h4.7zM126.5 36.7l1 2.2 .9-2.2-.8 2.2 2.1-.9-2.1 .9 2.1 .9-2.1-.8 .9 2.1-1-2.1-.9 2.2 .8-2.2-2.1 .9 2.1-1-2.2-.8 2.2 .8z"/>
<circle cx="90.8" cy="39.2" r=".8"/>
</g>
<circle cx="127.6" cy="38.8" r=".8" fill="#fff"/>
<circle cx="127.6" cy="38.8" r=".8" fill="none" stroke="#f00" stroke-width=".26"/>
<g font-size="4.2">
<text x="20.2" y="54.1">1</text>
<text x="12.7" y="120.2">Programming menu layout</text>
<text x="68.6" y="265.3">Menu Features: Batch Parameters</text>
</g>
<g font-size="3.9">
<text x="15.3" y="34.5">A</text>
<text x="51.9" y="30.5">BREW VOLUME</text>
<text x="51.9" y="34.9">A11</text>
<text x="61.9" y="34.9">3.00L</text>
<text x="73.4" y="34.9">+</text>
<text x="88.6" y="30.5">BREW ACT</text>
<text x="88.6" y="34.9">A20</text>
<text x="98.7" y="34.9">YES --</text>
<text x="125.3" y="30.4">BREW ACT</text>
<text x="125.3" y="34.9">A60</text>
<text x="135.4" y="34.9">YES</text>
<text x="145.3" y="34.9">+</text>
<text x="161.8" y="30.4">(Dual side shown)</text>
<text x="161.8" y="34.9">Batches A1-to A6</text>
</g>
<g font-size="3.5">
<text x="61.1" y="20.1">Dual brewer shown, single will not have menu A4-A6.</text>
<text x="27.7" y="24.2">Menus A1 and A4 are permanent. Menus A2, A3, A5, A6 can be removed by operator if desired</text>
<text x="15.3" y="30.1">BATCH PRG</text>
<text x="165.2" y="53.5">A1</text>
<text x="181.9" y="53.5">A4</text>
<text x="165.4" y="63">A2</text>
<text x="182" y="63">A5</text>
<text x="165.4" y="73.5">A3</text>
<text x="182" y="73.5">A6</text>
<text x="13.3" y="86.1">From A PRG screen</text>
<text x="49.9" y="86.1">From A11 screen</text>
<text x="86.5" y="86.1">From A20 screen</text>
<text x="123" y="86.1">From A60 screen</text>
<text x="159.6" y="86.1">For single and dual</text>
<text x="13.3" y="90.2">Press button 1 to go</text>
<text x="13.3" y="94.3">to the A menu</text>
<text x="49.9" y="94.4">scroll to A20.</text>
<text x="49.9" y="90.3">Press STOP to</text>
<text x="86.5" y="90.2">Press STOP to</text>
<text x="86.5" y="94.3">scroll through the</text>
<text x="123" y="90.2">Scroll out to</text>
<text x="123" y="94.3">remaining A10-to</text>
<text x="159.6" y="90.2">Position of batch</text>
<text x="159.6" y="94.3">buttons</text>
<text x="13.3" y="98.3">access screen</text>
<text x="49.9" y="98.5">(A1&amp;A4 are permanent)</text>
<text x="86.5" y="98.3">next</text>
<text x="123" y="98.3">A70 programming</text>
<text x="86.5" y="102.4">(3 or 6) menus.</text>
<text x="86.5" y="106.5">Make changes as</text>
<text x="123" y="102.4">keys</text>
<text x="86.5" y="110.5">required</text>
<text x="16.2" y="124.5">CBS-2100eMT</text>
<text x="53.3" y="124.5">MENU Glossary</text>
<text x="13.4" y="131.3">A1</text>
<text x="13.7" y="128">SINGLE</text>
<text x="22.6" y="131.3">top</text>
<text x="31.4" y="131.3">A1&amp;A4</text>
<text x="32.5" y="128">DUAL</text>
<text x="13.3" y="134.5">A2 center A2&amp;A5</text>
<text x="13.4" y="137.8">A3 bottom A3&amp;A6</text>
<text x="21.6" y="141.8">A1. to A7</text>
<text x="57.6" y="141.8">B1.0 to B1.7</text>
<text x="95.5" y="141.8">C1.0 to C1.3</text>
<text x="133.1" y="141.8">D1.0 to D1.5</text>
<text x="172.3" y="141.8">E1.0 to E1.8</text>
<text x="18.6" y="146">PROGRAM</text>
<text x="57.3" y="146">GENERAL</text>
<text x="97.3" y="146">INPUTS</text>
<text x="133" y="146">OUTPUTS</text>
<text x="174.3" y="146">OTHER</text>
<text x="16.6" y="154.3">Batch Activate</text>
<text x="27.4" y="150.2">|</text>
<text x="65.4" y="150.2">|</text>
<text x="65.4" y="154.4">|</text>
<text x="103.3" y="150.2">|</text>
<text x="103.3" y="154.4">|</text>
<text x="140.9" y="150.2">|</text>
<text x="140.9" y="154.4">|</text>
<text x="180" y="150.2">|</text>
<text x="180" y="154.4">|</text>
<text x="27.4" y="158.6">|</text>
<text x="65.4" y="158.6">|</text>
<text x="103.3" y="158.6">|</text>
<text x="140.9" y="158.6">|</text>
<text x="180" y="158.6">|</text>
<text x="17.4" y="162.8">Brew Volume</text>
<text x="27.4" y="167.1">|</text>
<text x="57" y="162.8">Tank Temp</text>
<text x="65.4" y="167.1">|</text>
<text x="95.4" y="162.8">LLC Probe</text>
<text x="103.3" y="167.1">|</text>
<text x="127.1" y="162.8">Test L.Brew Valve</text>
<text x="140.9" y="167.1">|</text>
<text x="167.1" y="162.8">Display Firmware</text>
<text x="180.3" y="167.1">|</text>
<text x="19.4" y="171.3">Brew Time</text>
<text x="54" y="171.3">[Brew at Temp]</text>
<text x="90.1" y="171.3">B. Basket Sensor</text>
<text x="126.8" y="171.3">Test R.Brew Valve</text>
<text x="164.4" y="171.3">Select Brewer Model</text>
<text x="15.8" y="179.9">Prewet Percent</text>
<text x="27.4" y="175.7">|</text>
<text x="54.3" y="179.9">LLC Sensitivity</text>
<text x="65.4" y="175.7">|</text>
<text x="90.1" y="179.9">Tank water temp.</text>
<text x="103.3" y="175.7">|</text>
<text x="130.3" y="179.9">Test Fill Valve</text>
<text x="140.9" y="175.7">|</text>
<text x="169.4" y="179.9">Display Errors</text>
<text x="180" y="175.6">|</text>
<text x="27.4" y="184.2">|</text>
<text x="65.4" y="184.2">|</text>
<text x="103.3" y="184.2">|</text>
<text x="140.9" y="184.2">|</text>
<text x="180" y="184.1">|</text>
<text x="17.4" y="188.4">Prewet Delay</text>
<text x="52" y="188.4">Temperature F/ C</text>
<text x="93.9" y="188.4">Keypad Test</text>
<text x="136.1" y="188.4">Heater</text>
<text x="170.9" y="188.4">Clear Errors</text>
<text x="19.6" y="196.8">Drip Delay</text>
<text x="27.4" y="192.7">|</text>
<text x="51.2" y="196.8">Volume unit G or L</text>
<text x="65.4" y="192.7">|</text>
<text x="127" y="196.8">Screen Brightness</text>
<text x="140.9" y="192.7">|</text>
<text x="167.9" y="196.8">Reload Defaults</text>
<text x="180" y="192.7">|</text>
<text x="27.4" y="201.2">|</text>
<text x="65.4" y="201.2">|</text>
<text x="180" y="201.1">|</text>
<text x="16.4" y="205.4">Batch Enable?</text>
<text x="54.5" y="205.4">Left Flow Rate</text>
<text x="65.4" y="209.7">|</text>
<text x="165.8" y="205.4">Save through USB</text>
<text x="180" y="209.6">|</text>
<text x="16.4" y="213.9">Batch Enable?</text>
<text x="53.4" y="213.9">Right Flow Rate</text>
<text x="165.9" y="213.9">Load through USB</text>
<text x="65.4" y="218.2">|</text>
<text x="180" y="218.2">|</text>
<text x="16.8" y="222.4">PERMANENT</text>
<text x="53.3" y="222.4">Low Mains Flow</text>
<text x="170.6" y="222.4">USB Update</text>
<text x="180" y="226.7">|</text>
<text x="16.4" y="230.9">Batch Enable?</text>
<text x="170.8" y="230.9">Demo Mode</text>
<text x="16.4" y="239.4">Batch Enable?</text>
<text x="16.7" y="247.8">Recipe Copy?</text>
<text x="9.8" y="256.1">*Left top A11&amp; Right top A41 are permanent</text>
</g>
<g font-size="3.2">
<text x="6.3" y="154.2">A_0</text>
<text x="6.3" y="162.7">A_1</text>
<text x="45.7" y="162.7">B1</text>
<text x="83.8" y="162.7">C1</text>
<text x="121.3" y="162.7">D1</text>
<text x="159.2" y="162.7">E1</text>
<text x="6.3" y="171.2">A_2</text>
<text x="45.7" y="171.2">B2</text>
<text x="83.8" y="171.2">C2</text>
<text x="121.3" y="171.2">D2</text>
<text x="159.2" y="171.2">E2</text>
<text x="6.3" y="179.7">A_3</text>
<text x="45.7" y="179.7">B3</text>
<text x="83.8" y="179.7">C3</text>
<text x="121.3" y="179.7">D3</text>
<text x="159.2" y="179.7">E3</text>
<text x="6.3" y="188.3">A_4</text>
<text x="45.7" y="188.3">B4</text>
<text x="83.8" y="188.3">C4</text>
<text x="121.3" y="188.3">D4</text>
<text x="159.2" y="188.3">E4</text>
<text x="6.3" y="196.7">A_5</text>
<text x="45.7" y="196.7">B5</text>
<text x="121.3" y="196.7">D5</text>
<text x="159.2" y="196.7">E5</text>
<text x="6.3" y="205.3">A20</text>
<text x="45.7" y="205.3">B6</text>
<text x="159.2" y="205.3">E6</text>
<text x="6.3" y="213.8">A30</text>
<text x="45.7" y="213.8">B7</text>
<text x="159.2" y="213.8">E7</text>
<text x="6.3" y="222.3">A40</text>
<text x="45.7" y="222.3">B8</text>
<text x="159.2" y="222.3">E8</text>
<text x="6.3" y="230.8">A50</text>
<text x="159.2" y="230.8">E9</text>
<text x="6.3" y="239.2">A60</text>
<text x="6.3" y="247.7">A70</text>
</g>
<g font-size="2.8">
<text x="16.9" y="44.2">STOP</text>
<text x="53.5" y="44.1">STOP</text>
<text x="90.2" y="44.1">STOP</text>
<text x="126.9" y="44">STOP</text>
</g>
<g font-size="2.8" fill="#9a9a9a">
<text x="33.3" y="44.2">STOP</text>
<text x="69.8" y="44.1">STOP</text>
<text x="106.6" y="44.1">STOP</text>
<text x="143.3" y="44">STOP</text>
<text x="163.3" y="43.8">STOP</text>
<text x="179.7" y="44.1">STOP</text>
</g>
</svg>
